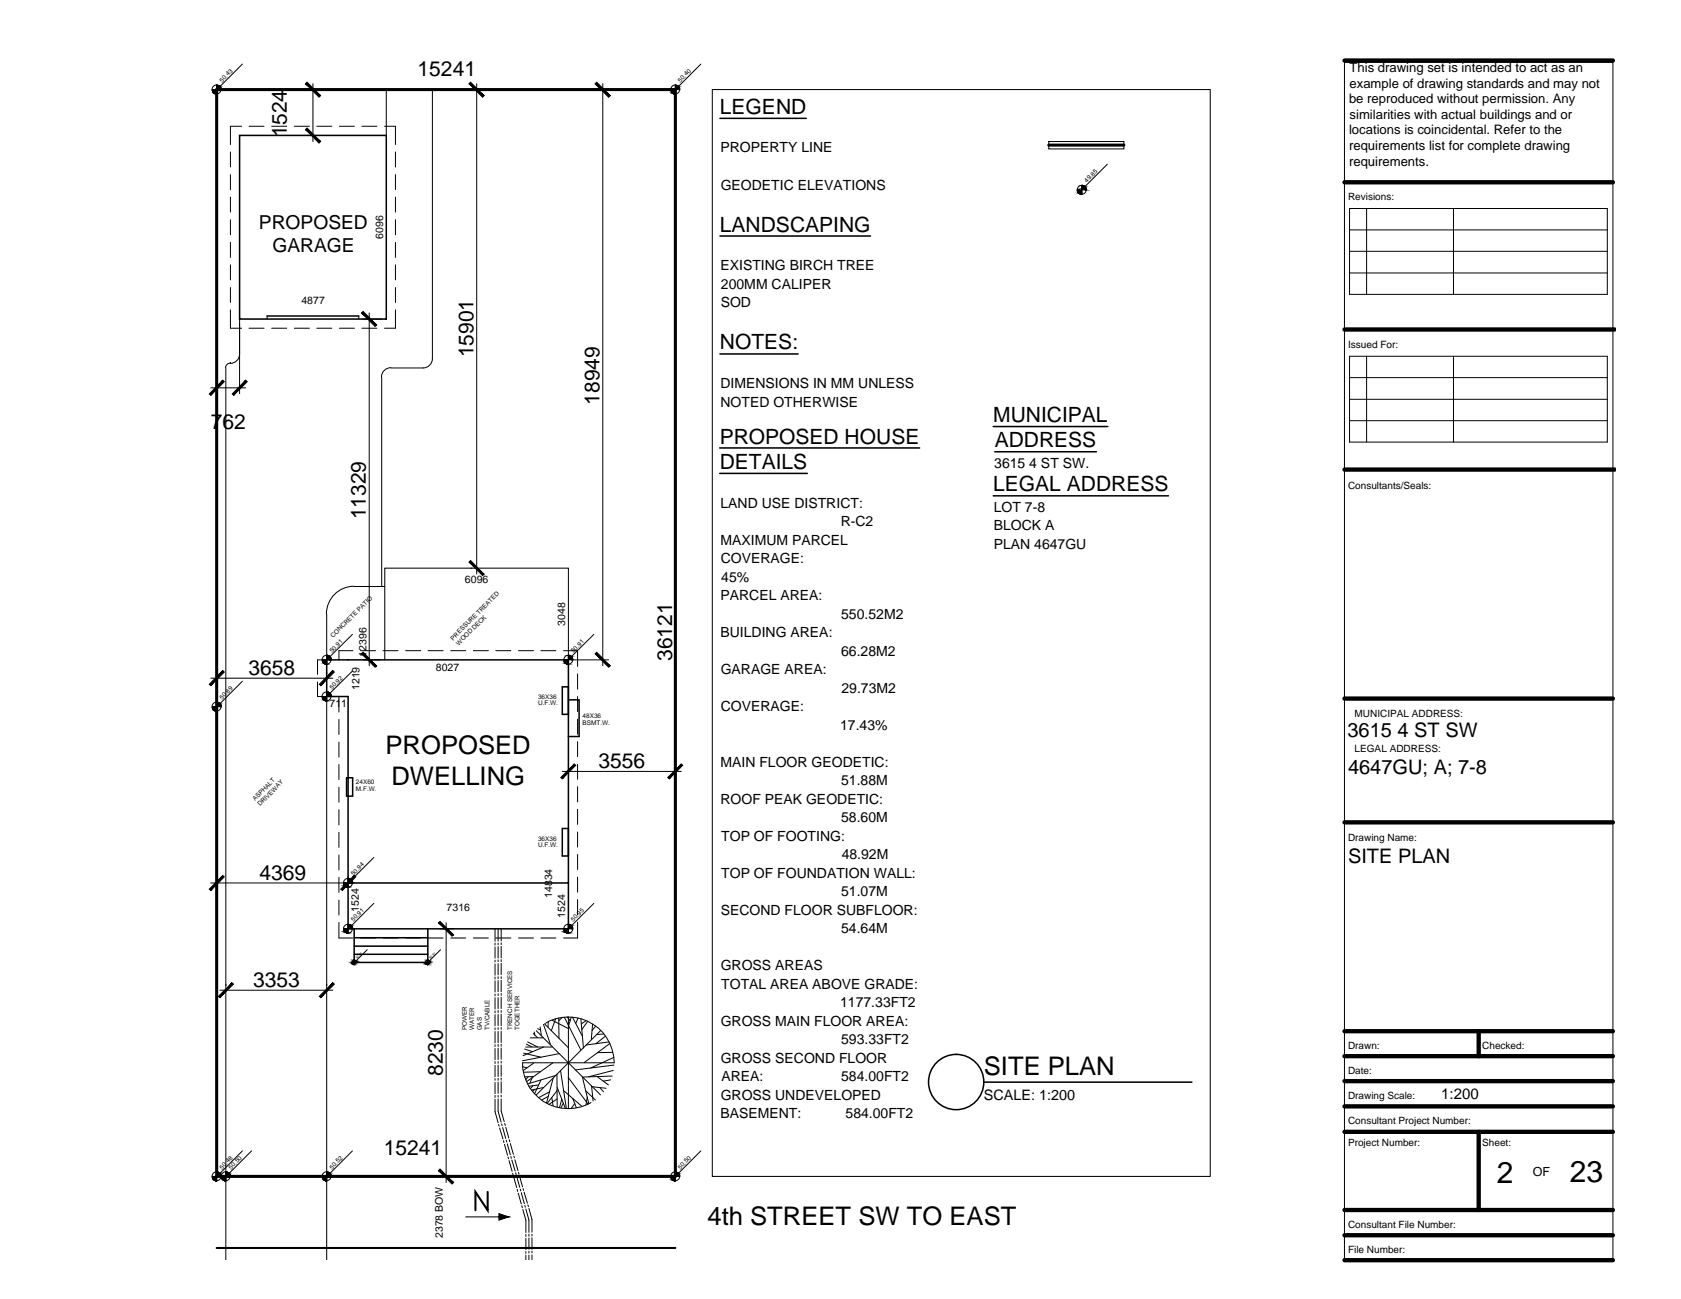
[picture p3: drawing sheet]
<svg xmlns="http://www.w3.org/2000/svg" width="279mm" height="216mm" viewBox="0 0 279 216" stroke-linecap="round" stroke-linejoin="round" font-family="sans-serif">
<!-- layer: Property Lines -->
<path d="M36 14.9h76.3v180.6h-76.3zM174.3 24.1h12.5" fill="none" stroke="#000" stroke-width=".51"/>
<!-- layer: 0 -->
<g fill="none" stroke="#000" stroke-width=".17">
<path d="M51 14.9h.3M52 13.9v9.6M64.2 14.9v7.6M71.9 14.9v44.7a1.54 1.54 0 0 1-1.6 1.6M78.2 14.9h.3M79.2 13.9v81.5M99.2 14.9h.2M100.2 13.9v96.7M118.4 14.9h82.8v180.6h-82.8zM51 22.5h.3M174.3 23.5h12.5v1.3h-12.5zM36 53.7v11.7"/>
<path d="M39.8 58.9a1.54 1.54 0 0 1-1.5 1.5M39.8 53v12.4M44.4 52.5v.5M59.6 52.5v.5M60.4 53h3.1M61.4 52v58.6M35 64.5h5.8M37.5 61.2v148.2M38.3 60.4a.78 .78 0 0 0-.8 .7M38.3 60.4h.1M63.4 62.7v34.8M64.9 61.1a1.54 1.54 0 0 0-1.5 1.6"/>
<path d="M65 61.2h5.3M58.9 97.4a4.6 4.6 0 0 0-4.6 4.6M58.9 97.5h5.1M78.2 94.4h.3M35 112.7h20.3M36 111.7v.3M54.3 102.1v7.6M54.3 111.7v.3M54.3 115.8v93.6M60.4 109.7h2.8M64 109.7v-15.3h30.5v15.3M95.2 109.7h6"/>
<path d="M93.5 128.2h19.7M94.5 127.2v.3M112.3 127.2v.3M35 146.8h23.9M36 145.7v.3M57.9 145.7v.3M73.1 154.4h2.3M74.2 153.4v43.1M36.6 164.6h18.7M73.1 195.5h2.3M77.4 202.3h5.6M83 201.7l1.5 .6-1.5 .5z"/>
</g>
<!-- layer: Foundation -->
<path d="M36 207.4h76.3" fill="none" stroke="#000" stroke-width=".34"/>
<!-- layer: Room Label -->
<path d="M81.1 198.1v3.1l-2.1-3.1v3.1" fill="none" stroke="#000" stroke-width=".34"/>
<!-- layer: 0 -->
<g fill="#000" stroke="#000" stroke-width=".17">
<path d="M50.8 13.9l2.2 2.3 .3-.3zM50.8 13.9l.2-.2 2.3 2.2z"/>
<path d="M78 13.9l2.2 2.3 .3-.3zM78 13.9l.2-.2 2.3 2.2z"/>
<path d="M98.9 13.9l2.3 2.3 .2-.3zM98.9 13.9l.3-.2 2.2 2.2z"/>
<path d="M50.8 21.5l2.5 2-2.3-2.2zM50.8 21.5l2.5 2-.3 .3z"/>
<path d="M60.1 52l2.2 2.3 .3-.3zM60.1 52l.3-.2 2.2 2.2z"/>
<path d="M37 63.2l-2 2.5 2.3-2.3zM37 63.2l-2 2.5-.2-.2z"/>
<path d="M40.8 63.2l-2.2 2.3 .2 .2zM40.8 63.2l.3 .2-2.3 2.3z"/>
<path d="M78.2 93.2l-.2 .2 2.5 2zM78 93.4l2.5 2-.3 .3z"/>
<path d="M37 111.4l-2 2.5 2.3-2.2zM37 111.4l-2 2.5-.2-.2z"/>
<path d="M55.3 111.4l-2.2 2.3 .2 .2zM55.3 111.4l.3 .3-2.3 2.2z"/>
<path d="M60.4 108.4l-.3 .3 2.5 2zM60.1 108.7l2.5 2-.3 .2z"/>
<path d="M99.2 108.4l-.3 .3 2.5 2zM98.9 108.7l2.5 2-.2 .2z"/>
<path d="M95.4 127l-1.9 2.4 2.2-2.2zM95.4 127l-1.9 2.4-.3-.2z"/>
<path d="M111 129.2l.2 .2 2-2.4zM113.2 127l.3 .2-2.3 2.2z"/>
<path d="M37 145.5l-2 2.5 2.3-2.3zM37 145.5l-2 2.5-.2-.2z"/>
<path d="M56.6 147.8l.3 .2 2-2.5zM58.9 145.5l.2 .2-2.2 2.3z"/>
<path d="M72.9 153.4l2.2 2.2 .3-.2zM72.9 153.4l.2-.3 2.3 2.3z"/>
<path d="M38.6 163.4l-2 2.4 2.2-2.2zM38.6 163.4l-2 2.4-.3-.2z"/>
<path d="M55.3 163.4l-2.2 2.2 .2 .2zM55.3 163.4l.3 .2-2.3 2.2z"/>
<path d="M73.1 194.3l-.2 .2 2.5 2zM72.9 194.5l2.5 2-.3 .3z"/>
<path d="M83 201.7l1.5 .6h-1.5zM83 202.3v.5l1.5-.5z"/>
</g>
<!-- layer: Hidden -->
<g fill="none" stroke="#000" stroke-width=".17">
<path d="M38.3 25.3v2.5M38.3 29v2.5M38.3 32.8v2.4M38.3 36.5v2.5M40.2 21h-1.9v3M41.4 21h2.5M45.2 21h2.5M48.9 21h2.5M52.6 21h2.5M56.4 21h2.5M60.1 21h2.5M63.9 21h1.8v3"/>
<path d="M65.7 25.3v2.5M65.7 29v2.5M65.7 32.8v2.4M65.7 36.5v2.5M38.3 51.5v3.1h1.9M38.3 40.3v2.5M38.3 44v2.5M38.3 47.8v2.5M41.4 54.6h2.5M45.2 54.6h2.5M48.9 54.6h2.5M52.6 54.6h2.5"/>
<path d="M56.4 54.6h2.5M60.1 54.6h2.5M65.7 51.5v3.1h-1.8M65.7 40.3v2.5M65.7 44v2.5M65.7 47.8v2.5M52.8 113.4v2.4h1.5M54.3 109.7h-1.5v2.4M56.3 115.8v2.5M56.3 119.6v2.5M58.7 108.1h-2.4v1.6M59.9 108.1h2.5"/>
<path d="M63.7 108.1h2.5M67.4 108.1h2.5M71.1 108.1h2.5M74.9 108.1h2.5M78.7 108.1h2.5M82.4 108.1h2.5M86.2 108.1h2.5M89.9 108.1h2.5M93.7 108.1h2.3v2.7M96 112v2.5M96 115.8v2.5M96 119.5v2.5"/>
<path d="M56.3 123.3v2.5M56.3 127.1v2.5M56.3 130.8v2.5M56.3 134.6v2.5M56.3 138.3v2.5M96 123.3v2.5M96 127v2.5M96 130.8v2.5M96 134.5v2.5M96 138.3v2.5M56.3 142.1v2.5M56.3 145.8v2.5"/>
<path d="M56.3 149.6v2.5M56.3 153.3v2.6h2.4M59.9 155.9h2.5M63.7 155.9h2.5M67.4 155.9h2.5M71.1 155.9h2.5M74.9 155.9h2.5M78.7 155.9h2.5M82.3 154.4v2M82.3 156.7v.4M82.3 157.4v1.8M82.3 159.6v.3"/>
<path d="M82.4 155.9h2.5M82.8 154.4v2M82.8 156.7v.3M82.8 157.3v1.9M82.8 159.5v.3M83.3 154.4v2M83.3 156.7v.3M83.3 157.3v1.9M83.3 159.5v.3M86.2 155.9h2.5M89.9 155.9h2.5M96 142v2.5"/>
<path d="M96 145.8v2.5M96 149.5v2.5M96 153.3v2.6h-2.3M82.3 160.2v1.9M82.3 162.4v.3M82.3 163v1.9M82.3 165.2v.3M82.3 165.8v1.9M82.3 168v.3M82.3 168.6v1.9M82.3 170.8v.3M82.3 171.4v1.9"/>
<path d="M82.3 173.6v.3M82.3 174.3v1.8M82.3 176.4v.4M82.3 177.1v1.9M82.3 179.3v.3M82.3 179.9v1.9M82.8 160.2v1.8M82.8 162.3v.4M82.8 163v1.8M82.8 165.2v.3M82.8 165.8v1.9M82.8 168v.3"/>
<path d="M82.8 168.6v1.9M82.8 170.8v.3M82.8 171.4v1.9M82.8 173.6v.3M82.8 174.2v1.9M82.8 176.4v.3M82.8 177v1.9M82.8 179.2v.4M82.8 179.9v1.8M83.3 160.1v1.9M83.3 162.3v.3M83.3 162.9v1.9"/>
<path d="M83.3 165.1v.3M83.3 165.8v1.8M83.3 168v.3M83.3 168.6v1.9M83.3 170.8v.3M83.3 171.4v1.9M83.3 173.6v.3M83.3 174.2v1.9M83.3 176.4v.3M83.3 177v1.9M83.3 179.2v.3M83.3 179.8v1.9"/>
<path d="M82.3 182.7v2.1l.5 1.8M82.3 182.1v.3M82.8 182.7v2l.5 1.8M82.8 182.1v.3M82.9 186.9l.1 .3M83 187.5l.6 1.8M83.3 182.7v1.9l.5 1.8M83.3 182v.3M83.4 186.8l.1 .3M83.6 187.4l.5 1.8M83.7 189.6l.1 .3M83.8 190.2l.6 1.8"/>
<path d="M83.9 186.7l.1 .4M84.1 187.4l.5 1.7M84.1 189.5l.1 .3M84.3 190.1l.5 1.8M84.4 192.3l.1 .3M84.6 192.9l.5 1.8M84.7 189.4v.4M84.8 190.1l.5 1.7M84.9 192.2l.1 .3M85.1 192.8l.5 1.8M85.2 195l.1 .3M85.4 195.6l.5 1.8"/>
<path d="M85.4 192.1l.1 .3M85.6 192.8l.5 1.7M85.7 194.9l.1 .3M85.9 195.5l.5 1.8M86 197.7v.3M86.1 198.3l.5 1.8M86.2 194.8l.1 .3M86.3 195.4l.6 1.9M86.5 197.6l.1 .3M86.6 198.2l.6 1.9M86.9 197.6l.1 .3M87.1 198.1l.6 1.9"/>
<path d="M86.7 200.4l.1 .3M86.9 201l.5 1.8v2.1M87.2 200.3l.1 .3M87.4 205.2v.3M87.4 205.8v1.9M87.4 208v.3M87.4 208.6v.8M87.4 200.9l.5 1.9v2M87.7 200.3l.1 .3M87.9 205.1v.4M87.9 205.8v1.8M87.9 208v.3"/>
<path d="M87.9 208.6v.8M87.9 200.9l.5 1.8v2.1M88.4 205.1v.3M88.4 205.7v1.9M88.4 207.9v.3M88.4 208.6v.8"/>
</g>
<!-- layer: Miscellaneous -->
<path d="M39.8 22.5h24.4v30.5h-24.4zM44.4 52.5h15.2M54.3 109.7h40.2v37.1h-36.6v-31h-3.6zM57.9 146.8v7.6h36.6v-7.6M58.9 154.4v5.6h12.2v-5.6M58.9 155.9h12.2M58.9 157.3h12.2M58.9 158.6h12.2" fill="none" stroke="#000" stroke-width=".25"/>
<!-- layer: Windows Doors -->
<path d="M93.5 114.2h1v4.5h-1zM94.5 116.3h1.8v6.1h-1.8M57.6 129.3h1v3h-1zM93.5 137.7h1v4.6h-1z" fill="none" stroke="#000" stroke-width=".25"/>
<!-- layer: A1-HIDDEN -->
<g fill="none" stroke="#000" stroke-width=".17">
<path d="M86.9 177.3l.7 .2M87 175l2.9 .7M87.2 174.4l1.3 .4M87.4 174h4.4M87.5 173.6l.9 .4M87.7 173.2l1.7 .8M87.8 179l-.4 .4M88.1 172.5h2.2M88.5 179.1l-.4 .9M88.6 171.8l.7 .7M88.7 178.9l-1.5 .1M88.7 176.7l-1.7 1.2"/>
<path d="M88.8 171.5l.1 .5M89.1 171.3l10.7 10.7M89.4 171l.4 .2M89.8 170.7l.2 1.5M89.8 178.1l-2.8 .1M89.9 179.5l-1.1 2.3M90.3 170.3l1.2 3.3M90.4 174l-3.5 1.5M90.5 170.2l3.9 3.9M90.7 170.1a7.6 7.6 0 0 1 11.4 6.5h-15.2a7.6 7.6 0 0 0 11.3 6.6M91.1 169.8v.9M91.8 169.6l2.6 1.3"/>
<path d="M91.9 176.6l-4.4 3.2M91.9 179.2l-1.1 4.1M92.3 178.8l-4.6 1.4M92.4 169.3l-.8 2M92.6 178.5v5.5M92.9 169.2v3.4M92.9 175.1l-6 1.2M93.2 177.9l.9 6.3M93.5 169.1l-.6 .6M93.8 169.1l2.7 5.4M94.3 169l.5 .7M94.4 179.1l3.3 4.4"/>
<path d="M94.5 169v15.3M94.9 169.1l-.4 1.4M95.2 169.1l1.6 3.1M96.1 169.2l-.4 .9M96.5 169.3l.5 4.9M96.8 179l1.1 4.4M97.4 169.7l-.8 .5M97.7 169.7l-1 1.4M98.5 170.2l-.2 2.5M99 170.5l-.6 .8M99.3 179l1.8 1.3M99.8 171.3l-10.7 10.7"/>
<path d="M100.4 171.9h-1.2M100.7 172.2l-1.7 1.3M101.2 173.2l-3.8 .5M101.4 173.4l-4.3 3.2M101.5 179.5l-1.2 .2M101.8 178.8l-5 .2M101.8 174.9h-2.5M101.9 177.9l-4.1 1.1M102 175.8l-3.8 1.7M102.1 177l-6.5 .8M88.5 180.5l-.3 .4M88.9 181l-.4 .4"/>
<path d="M89.5 180.3l-1.6 .2M90.3 180.7l-2 .5M91.1 182.2l-1.1 .6M91.3 181.5l-1.8 .9M91.7 182.4l.2 1.4M92.6 181.3l-1.6 2.1M92.6 182.7l-1.3 .8M92.6 180.7l1.4 3.5M93.4 182.7l-.4 1.4M93.6 183.3l-.4 .8M93.7 181.3l3 2.6M95.2 182.6l.6 1.5"/>
<path d="M95.5 183.4l-.6 .8M97.4 181.3l1.6 1.5M97.6 182.4l-.2 1.2M98.3 180.5l.3 2.5M98.5 180.6l2.2 .3M99.7 180.8l.6 .7"/>
</g>
<!-- layer: TEXT -->
<path d="M119.7 19.7h14.3M119.7 39.2h25M119.7 58.8h13M119.6 74.5h33.3M119.6 78.7h14.6M165.1 70.9h19M165.3 75.1h16.9M165.1 82.4h29.1" fill="none" stroke="#000" stroke-width=".25"/>
<!-- layer: geodetics -->
<g fill="none" stroke="#000" stroke-width=".17">
<path d="M40.3 10.7l-3.7 3.7M116.5 10.7l-3.7 3.7M184.1 27.3l-3.8 3.7M40.3 113.2l-3.7 3.8M58.6 105.4l-3.8 3.7M58.6 111.5l-3.8 3.7M98.7 105.4l-3.7 3.7M61 157.8l-1.8 1.9M62.1 150.1l-3.7 3.8M62.1 142.5l-3.7 3.7M73.2 157.8l-1.8 1.9M98.7 150.1l-3.7 3.8"/>
<path d="M40.3 191.3l-3.7 3.7M41.8 191.3l-3.7 3.7M58.6 191.3l-3.8 3.7M116.5 191.3l-3.7 3.7"/>
<circle cx="36" cy="14.9" r=".74"/>
<circle cx="112.2" cy="14.9" r=".74"/>
<circle cx="179.8" cy="31.5" r=".74"/>
<circle cx="36" cy="117.4" r=".74"/>
<circle cx="54.3" cy="109.7" r=".74"/>
<circle cx="54.3" cy="115.7" r=".74"/>
<circle cx="94.5" cy="109.7" r=".74"/>
<circle cx="57.8" cy="154.4" r=".74"/>
<circle cx="57.8" cy="146.7" r=".74"/>
<circle cx="58.9" cy="159.9" r=".36"/>
<circle cx="71.1" cy="159.9" r=".36"/>
<circle cx="94.5" cy="154.4" r=".74"/>
<circle cx="36" cy="195.5" r=".74"/>
<circle cx="37.5" cy="195.5" r=".74"/>
<circle cx="54.3" cy="195.5" r=".74"/>
<circle cx="112.2" cy="195.5" r=".74"/>
</g>
<g fill="#000" stroke="#000" stroke-width=".17">
<path d="M35.8 15.6h.2zM36 14.2h.2zM112 15.6h.3zM112.3 14.2h.1zM179.6 32.2l.2 .1zM179.8 30.8h.1zM35.8 118.2h.2zM36 116.7h.2zM54 110.4h.3zM54 116.5h.3zM54.3 108.9h.2zM54.3 115h.2z"/>
<path d="M94.2 110.4h.3zM94.5 108.9h.1zM57.6 155.1h.3zM57.6 147.5h.3zM57.9 153.6l.1 .1zM57.9 146h.1zM58.9 159.6h.1zM94.2 155.1h.3zM94.5 153.6l.1 .1zM58.7 160.3h.2zM70.9 160.3h.2zM35.8 196.2l.2 .1z"/>
<path d="M36 194.8h.2zM37.3 196.2l.2 .1zM37.5 194.8h.2zM54 196.2l.3 .1zM54.3 194.8h.2zM112 196.2l.3 .1zM112.3 194.8h.1z"/>
<path d="M35.3 14.9l.7 .1v-.1zM35.3 14.9l.7 .1h-.7z"/>
<path d="M35.3 15l.7 .1v-.1zM35.3 15l.7 .1h-.7z"/>
<path d="M35.3 15.1l.7 .2v-.2zM35.3 15.1l.7 .2h-.6z"/>
<path d="M35.4 15.3l.6 .1v-.1zM35.4 15.3l.6 .1h-.5z"/>
<path d="M35.5 15.4l.5 .1v-.1zM35.5 15.4l.5 .1z"/>
<path d="M35.5 15.5l.5 .1v-.1zM35.5 15.5l.5 .1z"/>
<path d="M35.7 15.6h.3zM35.7 15.6h.3z"/>
<path d="M35.9 15.6h.1zM35.8 15.6h.2z"/>
<path d="M36 14.2h.3zM36 14.2h.3z"/>
<path d="M36 14.2l.4 .1zM36 14.2l.4 .1z"/>
<path d="M36 14.3h.5zM36 14.3h.5h-.5z"/>
<path d="M36 14.3l.5 .1v-.1zM36 14.3l.5 .1h-.5z"/>
<path d="M36 14.4l.7 .1zM36 14.4l.7 .1h-.7z"/>
<path d="M36 14.5l.7 .1v-.1zM36 14.5l.7 .1h-.7z"/>
<path d="M36 14.6l.8 .2-.1-.2zM36 14.6l.8 .2h-.8z"/>
<path d="M36 14.8l.8 .1v-.1zM36 14.8l.8 .1h-.8z"/>
<path d="M111.5 14.9l.8 .1v-.1zM111.5 14.9l.8 .1h-.8z"/>
<path d="M111.5 15l.8 .1v-.1zM111.5 15l.8 .1h-.8z"/>
<path d="M111.5 15.1l.8 .2v-.2zM111.5 15.1l.8 .2h-.7z"/>
<path d="M111.6 15.3l.7 .1v-.1zM111.6 15.3l.7 .1h-.6z"/>
<path d="M111.7 15.4l.6 .1v-.1zM111.7 15.4l.6 .1z"/>
<path d="M111.7 15.5l.6 .1v-.1zM111.7 15.5l.6 .1z"/>
<path d="M111.9 15.6h.4zM111.9 15.6h.4z"/>
<path d="M112.1 15.6h.2zM112 15.6h.3z"/>
<path d="M112.3 14.2h.2zM112.3 14.2h.2z"/>
<path d="M112.3 14.2l.3 .1zM112.3 14.2l.3 .1z"/>
<path d="M112.3 14.3h.4zM112.3 14.3h.4h-.4z"/>
<path d="M112.3 14.3l.4 .1v-.1zM112.3 14.3l.4 .1h-.4z"/>
<path d="M112.3 14.4l.6 .1zM112.3 14.4l.6 .1h-.6z"/>
<path d="M112.3 14.5l.6 .1v-.1zM112.3 14.5l.6 .1h-.6z"/>
<path d="M112.3 14.6l.7 .2-.1-.2zM112.3 14.6l.7 .2h-.7z"/>
<path d="M112.3 14.8l.7 .1v-.1zM112.3 14.8l.7 .1h-.7z"/>
<path d="M179.1 31.6l.7 .1v-.1zM179.1 31.6l.7 .1h-.7z"/>
<path d="M179.1 31.7l.7 .1v-.1zM179.1 31.7l.7 .1h-.7z"/>
<path d="M179.1 31.8l.7 .1v-.1zM179.1 31.8l.7 .1h-.7z"/>
<path d="M179.1 31.9l.7 .1v-.1zM179.1 31.9l.7 .1z"/>
<path d="M179.2 32l.6 .1v-.1zM179.2 32l.6 .1z"/>
<path d="M179.3 32.1l.5 .1v-.1zM179.3 32.1l.5 .1z"/>
<path d="M179.4 32.2h.4zM179.4 32.2h.4z"/>
<path d="M179.7 32.3h.1zM179.6 32.2l.2 .1z"/>
<path d="M179.8 30.8h.3zM179.8 30.8h.3z"/>
<path d="M179.8 30.8l.4 .1zM179.8 30.8l.4 .1z"/>
<path d="M179.8 30.9l.5 .1zM179.8 30.9l.5 .1z"/>
<path d="M179.8 31l.5 .1v-.1zM179.8 31l.5 .1h-.5z"/>
<path d="M179.8 31.1h.7zM179.8 31.1h.7h-.7z"/>
<path d="M179.8 31.1l.7 .2v-.2zM179.8 31.1l.7 .2h-.7z"/>
<path d="M179.8 31.3l.7 .1v-.1zM179.8 31.3l.7 .1h-.7z"/>
<path d="M179.8 31.4l.7 .2v-.2zM179.8 31.4l.7 .2h-.7z"/>
<path d="M35.3 117.5l.7 .1v-.1zM35.3 117.5l.7 .1h-.7z"/>
<path d="M35.3 117.6l.7 .1v-.1zM35.3 117.6l.7 .1h-.7z"/>
<path d="M35.3 117.7l.7 .1v-.1zM35.3 117.7l.7 .1h-.6z"/>
<path d="M35.4 117.8l.6 .2v-.2zM35.4 117.8l.6 .2h-.5z"/>
<path d="M35.5 118l.5 .1v-.1zM35.5 118l.5 .1z"/>
<path d="M35.5 118.1h.5zM35.5 118.1h.5z"/>
<path d="M35.7 118.1l.3 .1zM35.7 118.1l.3 .1z"/>
<path d="M35.9 118.2h.1zM35.8 118.2h.2z"/>
<path d="M36 116.7l.3 .1zM36 116.7l.3 .1z"/>
<path d="M36 116.8h.4zM36 116.8h.4z"/>
<path d="M36 116.8l.5 .1zM36 116.8l.5 .1h-.5z"/>
<path d="M36 116.9l.5 .1v-.1zM36 116.9l.5 .1h-.5z"/>
<path d="M36 117l.7 .1zM36 117l.7 .1h-.7z"/>
<path d="M36 117.1l.7 .1v-.1zM36 117.1l.7 .1h-.7z"/>
<path d="M36 117.2l.8 .1-.1-.1zM36 117.2l.8 .1h-.8z"/>
<path d="M36 117.3l.8 .2v-.2zM36 117.3l.8 .2h-.8z"/>
<path d="M54 110.4h.3zM54.2 110.4h.1z"/>
<path d="M54 116.5h.3zM54.2 116.5h.1z"/>
<path d="M53.6 109.7l.7 .1v-.1zM53.6 109.7l.7 .1h-.7z"/>
<path d="M53.6 109.8l.7 .1v-.1zM53.6 109.8l.7 .1h-.7z"/>
<path d="M53.6 109.9l.7 .2v-.2zM53.6 109.9l.7 .2h-.6z"/>
<path d="M53.7 110.1h.6zM53.7 110.1h.6z"/>
<path d="M53.7 110.1l.6 .1v-.1zM53.7 110.1l.6 .1z"/>
<path d="M53.8 110.2l.5 .1v-.1zM53.8 110.2l.5 .1z"/>
<path d="M54 110.3l.3 .1zM54 110.3l.3 .1z"/>
<path d="M53.6 115.8l.7 .1v-.1zM53.6 115.8l.7 .1h-.7z"/>
<path d="M53.6 115.9l.7 .1v-.1zM53.6 115.9l.7 .1h-.7z"/>
<path d="M53.6 116l.7 .1v-.1zM53.6 116l.7 .1h-.6z"/>
<path d="M53.7 116.1l.6 .1v-.1zM53.7 116.1l.6 .1z"/>
<path d="M53.7 116.2l.6 .1v-.1zM53.7 116.2l.6 .1z"/>
<path d="M53.8 116.3l.5 .1v-.1zM53.8 116.3l.5 .1z"/>
<path d="M54 116.4l.3 .1zM54 116.4l.3 .1z"/>
<path d="M54.3 108.9l.3 .1zM54.3 108.9l.3 .1z"/>
<path d="M54.3 115h.3zM54.3 115h.3z"/>
<path d="M54.3 109h.4zM54.3 109h.4z"/>
<path d="M54.3 115l.4 .1zM54.3 115l.4 .1z"/>
<path d="M54.3 109l.5 .1zM54.3 109l.5 .1h-.5z"/>
<path d="M54.3 115.1l.5 .1zM54.3 115.1l.5 .1h-.5z"/>
<path d="M54.3 109.1l.5 .1zM54.3 109.1l.5 .1z"/>
<path d="M54.3 115.2l.5 .1zM54.3 115.2l.5 .1z"/>
<path d="M54.3 109.2l.7 .1-.1-.1zM54.3 109.2l.7 .1h-.7z"/>
<path d="M54.3 115.3l.7 .1-.1-.1zM54.3 115.3l.7 .1h-.7z"/>
<path d="M54.3 109.3l.7 .1v-.1zM54.3 109.3l.7 .1h-.7z"/>
<path d="M54.3 115.4l.7 .1v-.1zM54.3 115.4l.7 .1h-.7z"/>
<path d="M54.3 109.4l.8 .1-.1-.1zM54.3 109.4l.8 .1h-.8z"/>
<path d="M54.3 115.5l.8 .1-.1-.1zM54.3 115.5l.8 .1h-.8z"/>
<path d="M54.3 109.5l.8 .2v-.2zM54.3 109.5l.8 .2h-.8z"/>
<path d="M54.3 115.6l.8 .2v-.2zM54.3 115.6l.8 .2h-.8z"/>
<path d="M94.2 110.4h.3zM94.3 110.4h.2z"/>
<path d="M93.7 109.7l.8 .1v-.1zM93.7 109.7l.8 .1h-.8z"/>
<path d="M93.7 109.8l.8 .1v-.1zM93.7 109.8l.8 .1h-.7z"/>
<path d="M93.8 109.9l.7 .2v-.2zM93.8 109.9l.7 .2h-.7z"/>
<path d="M93.8 110.1h.7zM93.8 110.1h.7z"/>
<path d="M93.9 110.1l.6 .1v-.1zM93.9 110.1l.6 .1z"/>
<path d="M94 110.2l.5 .1v-.1zM94 110.2l.5 .1z"/>
<path d="M94.1 110.3l.4 .1zM94.1 110.3l.4 .1z"/>
<path d="M94.5 108.9l.2 .1zM94.5 108.9l.2 .1z"/>
<path d="M94.5 109h.4zM94.5 109h.4z"/>
<path d="M94.5 109l.4 .1zM94.5 109l.4 .1h-.4z"/>
<path d="M94.5 109.1l.4 .1zM94.5 109.1l.4 .1z"/>
<path d="M94.5 109.2l.6 .1-.1-.1zM94.5 109.2l.6 .1h-.6z"/>
<path d="M94.5 109.3l.7 .1-.1-.1zM94.5 109.3l.7 .1h-.7z"/>
<path d="M94.5 109.4l.7 .1v-.1zM94.5 109.4l.7 .1h-.7z"/>
<path d="M94.5 109.5l.7 .2v-.2zM94.5 109.5l.7 .2h-.7z"/>
<path d="M57.1 154.4l.8 .1v-.1zM57.1 154.4l.8 .1h-.8z"/>
<path d="M57.1 154.5l.8 .1v-.1zM57.1 154.5l.8 .1h-.7z"/>
<path d="M57.2 154.6l.7 .2v-.2zM57.2 154.6l.7 .2h-.7z"/>
<path d="M57.2 154.8h.7zM57.2 154.8h.7z"/>
<path d="M57.3 154.8l.6 .2v-.2zM57.3 154.8l.6 .2h-.5z"/>
<path d="M57.4 155h.5zM57.4 155h.5z"/>
<path d="M57.5 155l.4 .1zM57.5 155l.4 .1z"/>
<path d="M57.7 155.1h.2zM57.6 155.1h.3z"/>
<path d="M57.1 146.8l.8 .1v-.1zM57.1 146.8l.8 .1h-.8z"/>
<path d="M57.1 146.9l.8 .1v-.1zM57.1 146.9l.8 .1h-.7z"/>
<path d="M57.2 147l.7 .1v-.1zM57.2 147l.7 .1h-.7z"/>
<path d="M57.2 147.1l.7 .1v-.1zM57.2 147.1l.7 .1z"/>
<path d="M57.3 147.2l.6 .1v-.1zM57.3 147.2l.6 .1h-.5z"/>
<path d="M57.4 147.3l.5 .1zM57.4 147.3l.5 .1z"/>
<path d="M57.5 147.4l.4 .1zM57.5 147.4l.4 .1z"/>
<path d="M57.7 147.5h.2zM57.6 147.5h.3z"/>
<path d="M57.9 153.7h.3zM57.9 153.7h.3z"/>
<path d="M57.9 146l.3 .1zM57.9 146l.3 .1z"/>
<path d="M57.9 153.7h.4zM57.9 153.7h.4z"/>
<path d="M57.9 146.1h.4zM57.9 146.1h.4z"/>
<path d="M57.9 153.7l.5 .1zM57.9 153.7l.5 .1h-.5z"/>
<path d="M57.9 146.1l.5 .1zM57.9 146.1l.5 .1h-.5z"/>
<path d="M57.9 153.8l.5 .1zM57.9 153.8l.5 .1z"/>
<path d="M57.9 146.2h.5zM57.9 146.2h.5z"/>
<path d="M57.9 153.9l.6 .1-.1-.1zM57.9 153.9l.6 .1h-.6z"/>
<path d="M57.9 146.2l.6 .2-.1-.2zM57.9 146.2l.6 .2h-.6z"/>
<path d="M57.9 154l.7 .1-.1-.1zM57.9 154l.7 .1h-.7z"/>
<path d="M57.9 146.4l.7 .1-.1-.1zM57.9 146.4l.7 .1h-.7z"/>
<path d="M57.9 154.1l.7 .1v-.1zM57.9 154.1l.7 .1h-.7z"/>
<path d="M57.9 146.5l.7 .1v-.1zM57.9 146.5l.7 .1h-.7z"/>
<path d="M57.9 154.2l.7 .2v-.2zM57.9 154.2l.7 .2h-.7z"/>
<path d="M57.9 146.6l.7 .2v-.2zM57.9 146.6l.7 .2h-.7z"/>
<path d="M58.5 160h.4zM58.5 160h.4z"/>
<path d="M58.9 159.6h.1zM58.9 159.6h.1z"/>
<path d="M58.9 159.6l.2 .1zM58.9 159.6l.2 .1z"/>
<path d="M58.9 159.7h.2zM58.9 159.7h.2zM58.9 159.7h.2zM58.9 159.7h.2z"/>
<path d="M58.9 159.7l.3 .1zM58.9 159.7l.3 .1z"/>
<path d="M58.9 159.8h.4zM58.9 159.8h.4z"/>
<path d="M58.9 159.8l.4 .1zM58.9 159.8l.4 .1z"/>
<path d="M58.9 159.9l.4 .1zM58.9 159.9l.4 .1z"/>
<path d="M70.7 160h.4zM70.7 160h.4z"/>
<path d="M71.1 159.6h.1zM71.1 159.6h.1z"/>
<path d="M71.1 159.6l.2 .1zM71.1 159.6l.2 .1z"/>
<path d="M71.1 159.7h.2zM71.1 159.7h.2zM71.1 159.7h.2zM71.1 159.7h.2z"/>
<path d="M71.1 159.7l.3 .1zM71.1 159.7l.3 .1z"/>
<path d="M71.1 159.8h.3zM71.1 159.8h.3z"/>
<path d="M71.1 159.8l.3 .1zM71.1 159.8l.3 .1z"/>
<path d="M71.1 159.9l.3 .1zM71.1 159.9l.3 .1z"/>
<path d="M93.7 154.4l.8 .1v-.1zM93.7 154.4l.8 .1h-.8z"/>
<path d="M93.7 154.5l.8 .1v-.1zM93.7 154.5l.8 .1h-.7z"/>
<path d="M93.8 154.6l.7 .2v-.2zM93.8 154.6l.7 .2h-.7z"/>
<path d="M93.8 154.8h.7zM93.8 154.8h.7z"/>
<path d="M93.9 154.8l.6 .2v-.2zM93.9 154.8l.6 .2h-.5z"/>
<path d="M94 155h.5zM94 155h.5z"/>
<path d="M94.1 155l.4 .1zM94.1 155l.4 .1z"/>
<path d="M94.3 155.1h.2zM94.2 155.1h.3z"/>
<path d="M94.5 153.7h.2zM94.5 153.7h.2z"/>
<path d="M94.5 153.7h.4zM94.5 153.7h.4z"/>
<path d="M94.5 153.7l.4 .1zM94.5 153.7l.4 .1h-.4z"/>
<path d="M94.5 153.8l.4 .1zM94.5 153.8l.4 .1z"/>
<path d="M94.5 153.9l.6 .1-.1-.1zM94.5 153.9l.6 .1h-.6z"/>
<path d="M94.5 154l.7 .1-.1-.1zM94.5 154l.7 .1h-.7z"/>
<path d="M94.5 154.1l.7 .1v-.1zM94.5 154.1l.7 .1h-.7z"/>
<path d="M94.5 154.2l.7 .2v-.2zM94.5 154.2l.7 .2h-.7z"/>
<path d="M58.5 160l.4 .1zM58.5 160l.4 .1z"/>
<path d="M58.5 160.1l.4 .1zM58.5 160.1l.4 .1z"/>
<path d="M58.6 160.2h.3zM58.6 160.2h.3z"/>
<path d="M58.6 160.2l.3 .1zM58.6 160.2l.3 .1z"/>
<path d="M58.7 160.3h.2zM58.7 160.3h.2zM58.7 160.3h.2z"/>
<path d="M70.7 160l.4 .1zM70.7 160l.4 .1z"/>
<path d="M70.7 160.1l.4 .1zM70.7 160.1l.4 .1z"/>
<path d="M70.8 160.2h.3zM70.8 160.2h.3z"/>
<path d="M70.8 160.2l.3 .1zM70.8 160.2l.3 .1z"/>
<path d="M70.9 160.3h.2zM70.9 160.3h.2zM70.9 160.3h.2z"/>
<path d="M71 160.3h.1zM70.9 160.3h.2z"/>
<path d="M35.3 195.5l.7 .2v-.2zM35.3 195.5l.7 .2h-.7z"/>
<path d="M35.3 195.7l.7 .1v-.1zM35.3 195.7l.7 .1h-.7z"/>
<path d="M35.3 195.8l.7 .1v-.1zM35.3 195.8l.7 .1h-.6z"/>
<path d="M35.4 195.9l.6 .1v-.1zM35.4 195.9l.6 .1h-.5z"/>
<path d="M35.5 196l.5 .1v-.1zM35.5 196l.5 .1z"/>
<path d="M35.5 196.1l.5 .1v-.1zM35.5 196.1l.5 .1z"/>
<path d="M35.7 196.2h.3zM35.7 196.2h.3z"/>
<path d="M35.9 196.3h.1zM35.8 196.2l.2 .1z"/>
<path d="M36 194.8h.3zM36 194.8h.3z"/>
<path d="M36 194.8l.4 .1zM36 194.8l.4 .1z"/>
<path d="M36 194.9l.5 .1zM36 194.9l.5 .1h-.5z"/>
<path d="M36 195l.5 .1v-.1zM36 195l.5 .1h-.5z"/>
<path d="M36 195.1h.7zM36 195.1h.7h-.7z"/>
<path d="M36 195.1l.7 .2v-.2zM36 195.1l.7 .2h-.7z"/>
<path d="M36 195.3l.8 .1-.1-.1zM36 195.3l.8 .1h-.8z"/>
<path d="M36 195.4l.8 .1v-.1zM36 195.4l.8 .1h-.8z"/>
<path d="M36.8 195.5l.7 .2v-.2zM36.8 195.5l.7 .2h-.7z"/>
<path d="M36.8 195.7l.7 .1v-.1zM36.8 195.7l.7 .1h-.6z"/>
<path d="M36.9 195.8l.6 .1v-.1zM36.9 195.8l.6 .1h-.6z"/>
<path d="M36.9 195.9l.6 .1v-.1zM36.9 195.9l.6 .1h-.5z"/>
<path d="M37 196l.5 .1v-.1zM37 196l.5 .1z"/>
<path d="M37.1 196.1l.4 .1v-.1zM37.1 196.1l.4 .1z"/>
<path d="M37.2 196.2h.3zM37.2 196.2h.3z"/>
<path d="M37.4 196.3h.1zM37.3 196.2l.2 .1z"/>
<path d="M37.5 194.8h.3zM37.5 194.8h.3z"/>
<path d="M37.5 194.8l.5 .1zM37.5 194.8l.5 .1z"/>
<path d="M37.5 194.9l.5 .1zM37.5 194.9l.5 .1h-.5z"/>
<path d="M37.5 195l.5 .1v-.1zM37.5 195l.5 .1h-.5z"/>
<path d="M37.5 195.1h.7zM37.5 195.1h.7h-.7z"/>
<path d="M37.5 195.1l.8 .2-.1-.2zM37.5 195.1l.8 .2h-.8z"/>
<path d="M37.5 195.3l.8 .1v-.1zM37.5 195.3l.8 .1h-.8z"/>
<path d="M37.5 195.4l.8 .1v-.1zM37.5 195.4l.8 .1h-.8z"/>
<path d="M53.6 195.5l.7 .2v-.2zM53.6 195.5l.7 .2h-.7z"/>
<path d="M53.6 195.7l.7 .1v-.1zM53.6 195.7l.7 .1h-.7z"/>
<path d="M53.6 195.8l.7 .1v-.1zM53.6 195.8l.7 .1h-.6z"/>
<path d="M53.7 195.9l.6 .1v-.1zM53.7 195.9l.6 .1h-.6z"/>
<path d="M53.7 196l.6 .1v-.1zM53.7 196l.6 .1z"/>
<path d="M53.8 196.1l.5 .1v-.1zM53.8 196.1l.5 .1z"/>
<path d="M54 196.2h.3zM54 196.2h.3z"/>
<path d="M54.2 196.3h.1zM54 196.2l.3 .1z"/>
<path d="M54.3 194.8h.3zM54.3 194.8h.3z"/>
<path d="M54.3 194.8l.4 .1zM54.3 194.8l.4 .1z"/>
<path d="M54.3 194.9l.5 .1zM54.3 194.9l.5 .1h-.5z"/>
<path d="M54.3 195l.5 .1v-.1zM54.3 195l.5 .1h-.5z"/>
<path d="M54.3 195.1h.7zM54.3 195.1h.7h-.7z"/>
<path d="M54.3 195.1l.7 .2v-.2zM54.3 195.1l.7 .2h-.7z"/>
<path d="M54.3 195.3l.8 .1-.1-.1zM54.3 195.3l.8 .1h-.8z"/>
<path d="M54.3 195.4l.8 .1v-.1zM54.3 195.4l.8 .1h-.8z"/>
<path d="M111.5 195.5l.8 .2v-.2zM111.5 195.5l.8 .2h-.8z"/>
<path d="M111.5 195.7l.8 .1v-.1zM111.5 195.7l.8 .1h-.8z"/>
<path d="M111.5 195.8l.8 .1v-.1zM111.5 195.8l.8 .1h-.7z"/>
<path d="M111.6 195.9l.7 .1v-.1zM111.6 195.9l.7 .1h-.6z"/>
<path d="M111.7 196l.6 .1v-.1zM111.7 196l.6 .1z"/>
<path d="M111.7 196.1l.6 .1v-.1zM111.7 196.1l.6 .1z"/>
<path d="M111.9 196.2h.4zM111.9 196.2h.4z"/>
<path d="M112.1 196.3h.2zM112 196.2l.3 .1z"/>
<path d="M112.3 194.8h.2zM112.3 194.8h.2z"/>
<path d="M112.3 194.8l.3 .1zM112.3 194.8l.3 .1z"/>
<path d="M112.3 194.9l.4 .1zM112.3 194.9l.4 .1h-.4z"/>
<path d="M112.3 195l.4 .1v-.1zM112.3 195l.4 .1h-.4z"/>
<path d="M112.3 195.1h.6zM112.3 195.1h.6h-.6z"/>
<path d="M112.3 195.1l.6 .2v-.2zM112.3 195.1l.6 .2h-.6z"/>
<path d="M112.3 195.3l.7 .1-.1-.1zM112.3 195.3l.7 .1h-.7z"/>
<path d="M112.3 195.4l.7 .1v-.1zM112.3 195.4l.7 .1h-.7z"/>
</g>
<!-- layer: Text Titles -->
<g fill="none" stroke="#000" stroke-width=".25">
<path d="M163.5 179.9h34.6"/>
<circle cx="158.9" cy="179.8" r="4.6"/>
</g>
<!-- layer: Tbk-lines -->
<g fill="none" stroke="#000" stroke-width=".72">
<path d="M223.5 10.1h44.6M223.5 30.3h44.6M223.5 54.8h44.9M223.5 78h44.9M223.5 116.1h44.6M223.5 136.7h44.6M223.5 171.4h44.6M223.5 175.5h44.6M223.5 179.7h44.6M245.8 171.4v4.1M223.5 188.1h44.6M223.5 183.9h44.6"/>
<path d="M245.8 188.1v13M223.5 209.5h44.6M223.5 205.3h44.6M223.5 201.1h44.6"/>
</g>
<!-- layer: Tbk-text -->
<path d="M224.3 34.7h42.9v14.2h-42.9zM224.3 38.2h42.9M227.1 34.7v14.2M241.6 34.7v14.2M224.3 59.2h42.9v14.3h-42.9zM224.3 45.4h42.9M224.3 41.8h42.9M227.1 59.2v14.3M241.6 59.2v14.3M224.3 69.9h42.9M224.3 66.4h42.9M224.3 62.8h42.9" fill="none" stroke="#000" stroke-width=".17"/>
<!-- layer: Electrical -->
<path d="M223.5 10.4h44.6v199.1h-44.6z" fill="none" stroke="#000" stroke-width=".17"/>
<g font-size="5">
<text x="248.8" y="196.5">2</text>
<text x="260.9" y="196.5">23</text>
</g>
<g font-size="4.3">
<text x="64.1" y="125.3">PROPOSED</text>
<text x="65.1" y="130.5">DWELLING</text>
<text x="163.5" y="178.7">SITE PLAN</text>
<text x="117.6" y="203.5">4th STREET SW TO EAST</text>
</g>
<g font-size="3.5">
<text x="69.4" y="12.6">15241</text>
<text x="47.7" y="22.7" transform="rotate(-90 47.7 22.7)">1524</text>
<text x="119.7" y="19">LEGEND</text>
<text x="119.7" y="38.5">LANDSCAPING</text>
<text x="78.7" y="59.4" transform="rotate(-90 78.7 59.4)">15901</text>
<text x="119.7" y="58.1">NOTES:</text>
<text x="35" y="71.3">762</text>
<text x="99.6" y="67.3" transform="rotate(-90 99.6 67.3)">18949</text>
<text x="165.1" y="70.1">MUNICIPAL</text>
<text x="119.6" y="73.7">PROPOSED HOUSE</text>
<text x="119.6" y="77.9">DETAILS</text>
<text x="165.3" y="74.4">ADDRESS</text>
<text x="165.1" y="81.6">LEGAL ADDRESS</text>
<text x="60.8" y="86.3" transform="rotate(-90 60.8 86.3)">11329</text>
<text x="41.3" y="112.2">3658</text>
<text x="111.7" y="109.8" transform="rotate(-90 111.7 109.8)">36121</text>
<text x="99.5" y="127.7">3556</text>
<text x="43.1" y="146.2">4369</text>
<text x="42.1" y="164">3353</text>
<text x="73.6" y="178.8" transform="rotate(-90 73.6 178.8)">8230</text>
<text x="63.8" y="192">15241</text>
</g>
<g font-size="3.3">
<text x="224" y="122.5">3615 4 ST SW</text>
<text x="224.1" y="128.7">4647GU; A; 7-8</text>
<text x="224.1" y="143.4">SITE PLAN</text>
</g>
<g font-size="3.2">
<text x="43" y="38.1">PROPOSED</text>
<text x="45.3" y="41.9">GARAGE</text>
</g>
<text font-size="2.5" x="239.6" y="182.7">1:200</text>
<text font-size="2.4" x="163.5" y="182.9">SCALE: 1:200</text>
<g font-size="2.3">
<text x="119.7" y="25.3">PROPERTY LINE</text>
<text x="119.8" y="31.5">GEODETIC ELEVATIONS</text>
<text x="119.7" y="44.9">EXISTING BIRCH TREE</text>
<text x="119.8" y="48">200MM CALIPER</text>
<text x="119.8" y="51.1">SOD</text>
<text x="119.7" y="64.5">DIMENSIONS IN MM UNLESS</text>
<text x="119.7" y="67.6">NOTED OTHERWISE</text>
<text x="165.3" y="77.7">3615 4 ST SW.</text>
<text x="119.7" y="84.4">LAND USE DISTRICT:</text>
<text x="139.7" y="87.4">R-C2</text>
<text x="165.2" y="85">LOT 7-8</text>
<text x="165.2" y="88.1">BLOCK A</text>
<text x="119.7" y="90.5">MAXIMUM PARCEL</text>
<text x="119.8" y="93.6">COVERAGE:</text>
<text x="165.2" y="91.2">PLAN 4647GU</text>
<text x="119.7" y="99.8">PARCEL AREA:</text>
<text x="119.9" y="96.7">45%</text>
<text x="119.7" y="105.9">BUILDING AREA:</text>
<text x="139.8" y="102.9">550.52M2</text>
<text x="119.8" y="112.1">GARAGE AREA:</text>
<text x="139.8" y="109">66.28M2</text>
<text x="119.8" y="118.2">COVERAGE:</text>
<text x="139.9" y="115.1">29.73M2</text>
<text x="139.6" y="121.3">17.43%</text>
<text x="119.7" y="127.5">MAIN FLOOR GEODETIC:</text>
<text x="139.8" y="130.5">51.88M</text>
<text x="119.7" y="133.6">ROOF PEAK GEODETIC:</text>
<text x="139.8" y="136.7">58.60M</text>
<text x="119.9" y="139.7">TOP OF FOOTING:</text>
<text x="139.9" y="142.8">48.92M</text>
<text x="119.9" y="145.9">TOP OF FOUNDATION WALL:</text>
<text x="139.8" y="149">51.07M</text>
<text x="119.8" y="152">SECOND FLOOR SUBFLOOR:</text>
<text x="139.8" y="155.1">54.64M</text>
<text x="119.8" y="161.2">GROSS AREAS</text>
<text x="119.9" y="164.3">TOTAL AREA ABOVE GRADE:</text>
<text x="139.6" y="167.4">1177.33FT2</text>
<text x="119.8" y="170.5">GROSS MAIN FLOOR AREA:</text>
<text x="139.8" y="173.6">593.33FT2</text>
<text x="119.8" y="176.6">GROSS SECOND FLOOR</text>
<text x="119.9" y="179.7">AREA:</text>
<text x="139.8" y="179.7">584.00FT2</text>
<text x="119.7" y="185.9">BASEMENT:</text>
<text x="119.8" y="182.8">GROSS UNDEVELOPED</text>
<text x="140.5" y="185.9">584.00FT2</text>
</g>
<g font-size="2.2">
<text x="224.3" y="11.9">This drawing set is intended to act as an</text>
<text x="224.2" y="17.1">be reproduced without permission. Any</text>
<text x="224.3" y="14.5">example of drawing standards and may not</text>
<text x="224.2" y="22.3">locations is coincidental. Refer to the</text>
<text x="224.3" y="19.7">similarities with actual buildings and or</text>
<text x="224.2" y="25">requirements list for complete drawing</text>
<text x="224.2" y="27.5">requirements.</text>
</g>
<text font-size="2.1" x="254.7" y="195.5">OF</text>
<g font-size="1.7">
<text x="224.1" y="33.3">Revisions:</text>
<text x="63.7" y="39.7" transform="rotate(-90 63.7 39.7)">6096</text>
<text x="50.1" y="50.5">4877</text>
<text x="224.1" y="57.8">Issued For:</text>
<text x="224.1" y="81.3">Consultants/Seals:</text>
<text x="77.3" y="96.9">6096</text>
<text x="93.9" y="104" transform="rotate(-90 93.9 104)">3048</text>
<text x="60.9" y="109.1" transform="rotate(-90 60.9 109.1)">12396</text>
<text x="72.5" y="111.4">8027</text>
<text x="54.8" y="117.5">711</text>
<text x="59.8" y="114.7" transform="rotate(-90 59.8 114.7)">1219</text>
<text x="225.2" y="119.1">MUNICIPAL ADDRESS:</text>
<text x="225.2" y="125">LEGAL ADDRESS:</text>
<text x="224.1" y="139.8">Drawing Name:</text>
<text x="91.8" y="149.3" transform="rotate(-90 91.8 149.3)">14834</text>
<text x="59.6" y="151.6" transform="rotate(-90 59.6 151.6)">1524</text>
<text x="74.2" y="151.4">7316</text>
<text x="93.9" y="152.6" transform="rotate(-90 93.9 152.6)">1524</text>
<text x="224.1" y="178.5">Date:</text>
<text x="224.1" y="174.4">Drawn:</text>
<text x="246.4" y="174.4">Checked:</text>
<text x="224.1" y="182.7">Drawing Scale:</text>
<text x="224.1" y="190.5">Project Number:</text>
<text x="224.1" y="186.8">Consultant Project Number:</text>
<text x="246.4" y="190.5">Sheet:</text>
<text x="73.6" y="205.8" transform="rotate(-90 73.6 205.8)">2378 BOW</text>
<text x="224.1" y="208.3">File Number:</text>
<text x="224.1" y="204.1">Consultant File Number:</text>
</g>
<g font-size="1.1">
<text x="89.4" y="116.2">36X36</text>
<text x="89.4" y="117.2">U.F.W.</text>
<text x="96.8" y="119.4">48X36</text>
<text x="96.8" y="120.5">BSMT.W.</text>
<text x="59.2" y="130.3">24X60</text>
<text x="59.2" y="131.4">M.F.W.</text>
<text x="89.4" y="139.7">36X36</text>
<text x="89.4" y="140.7">U.F.W.</text>
</g>
<g font-size="1">
<text x="36.9" y="13.7" transform="rotate(-45 36.9 13.7)">50.43</text>
<text x="113.1" y="13.7" transform="rotate(-46 113.1 13.7)">50.40</text>
<text x="180.7" y="30.4" transform="rotate(-45 180.7 30.4)">49.85</text>
<text x="55.4" y="106.1" transform="rotate(-45 55.4 106.1)">CONCRETE PATIO</text>
<text x="75.3" y="106.5" transform="rotate(-45 75.3 106.5)">PRESSURE TREATED</text>
<text x="76.3" y="107.3" transform="rotate(-45 76.3 107.3)">WOOD DECK</text>
<text x="55.2" y="108.5" transform="rotate(-44 55.2 108.5)">50.91</text>
<text x="95.3" y="108.5" transform="rotate(-45 95.3 108.5)">50.91</text>
<text x="36.9" y="116.3" transform="rotate(-45 36.9 116.3)">50.89</text>
<text x="55.2" y="114.6" transform="rotate(-44 55.2 114.6)">50.92</text>
<text x="42.4" y="133.1" transform="rotate(-45 42.4 133.1)">ASPHALT</text>
<text x="43.3" y="134" transform="rotate(-45 43.3 134)">DRIVEWAY</text>
<text x="58.7" y="145.6" transform="rotate(-45 58.7 145.6)">50.94</text>
<text x="58.7" y="153.2" transform="rotate(-45 58.7 153.2)">50.91</text>
<text x="95.3" y="153.2" transform="rotate(-46 95.3 153.2)">50.95</text>
<text x="77.6" y="171.3" transform="rotate(-90 77.6 171.3)">POWER</text>
<text x="78.8" y="171.2" transform="rotate(-90 78.8 171.2)">WATER</text>
<text x="80.1" y="171.3" transform="rotate(-90 80.1 171.3)">GAS</text>
<text x="81.4" y="171.2" transform="rotate(-90 81.4 171.2)">TV/CABLE</text>
<text x="85.1" y="171.2" transform="rotate(-90 85.1 171.2)">TRENCH SERVICES</text>
<text x="86.3" y="171.2" transform="rotate(-90 86.3 171.2)">TOGETHER</text>
<text x="36.9" y="194.4" transform="rotate(-45 36.9 194.4)">50.48</text>
<text x="38.4" y="194.4" transform="rotate(-45 38.4 194.4)">50.50</text>
<text x="55.2" y="194.4" transform="rotate(-45 55.2 194.4)">50.52</text>
<text x="113.1" y="194.4" transform="rotate(-46 113.1 194.4)">50.50</text>
</g>
<g font-size=".5">
<text x="59.3" y="159.4" transform="rotate(-45 59.3 159.4)">50.97</text>
<text x="71.5" y="159.4" transform="rotate(-45 71.5 159.4)">50.97</text>
</g>
</svg>
